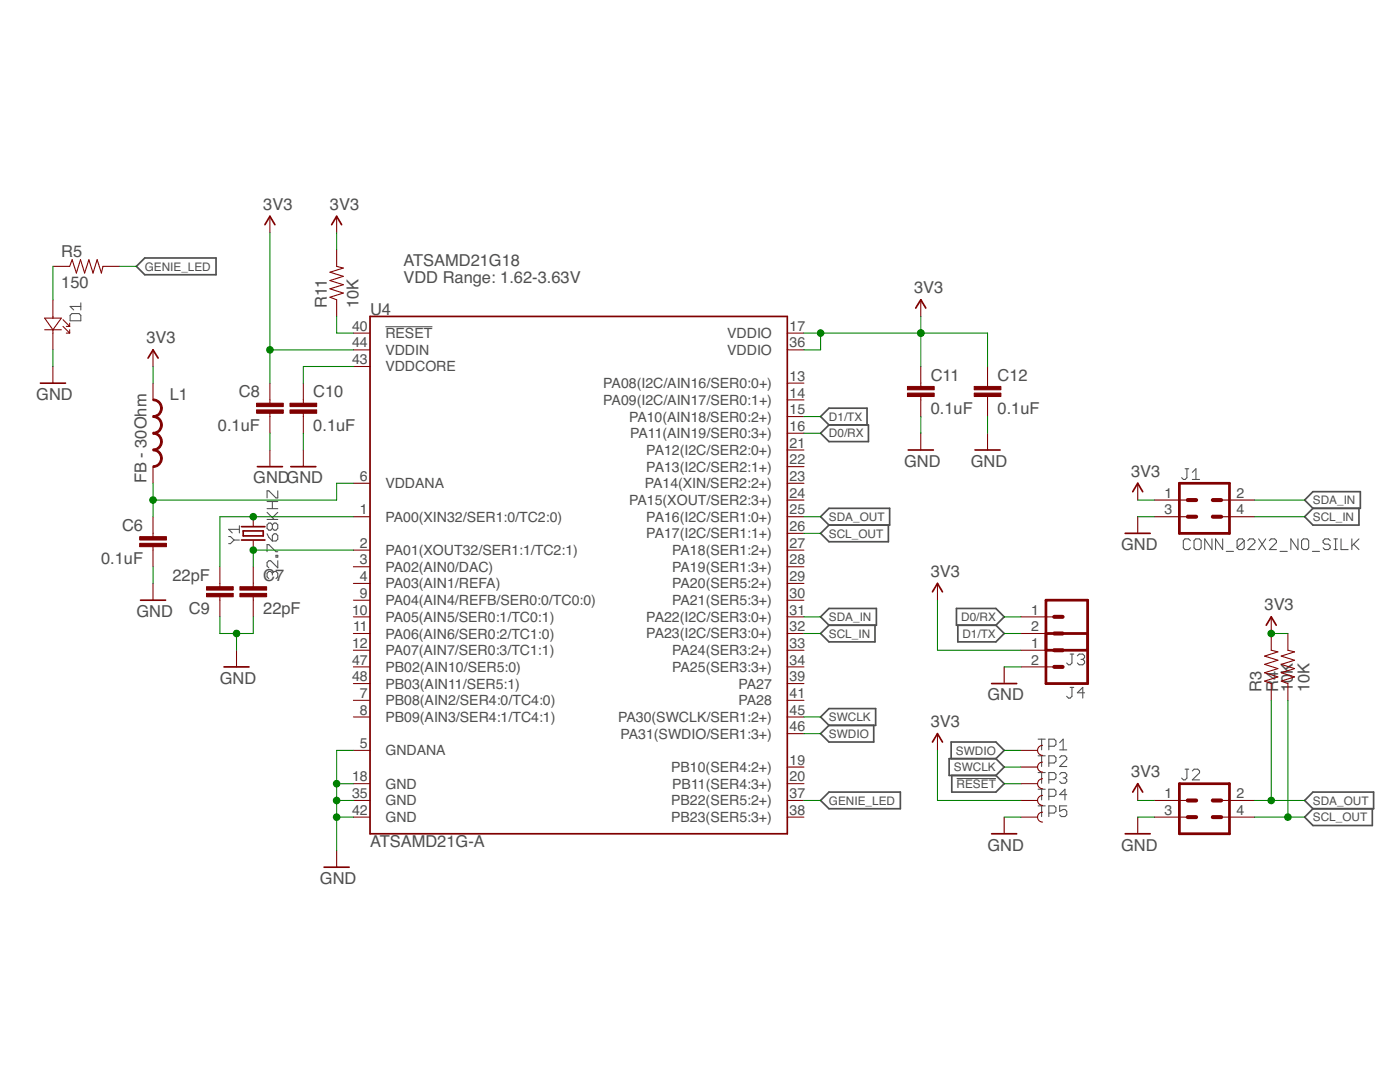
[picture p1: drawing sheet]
<svg xmlns="http://www.w3.org/2000/svg" width="279mm" height="216mm" viewBox="0 0 279 216" stroke-linecap="round" stroke-linejoin="round" font-family="sans-serif">
<g fill="none" stroke="#505050" stroke-width=".21">
<path d="M14 62.9l.4-.3h1.4l.3 .3v1.1h-2.1zM16.1 60.4v1.4M16.1 61.2h-2.1l.7 .6M55.4 97.9v1.5h-.3l-1.4-1.5h-.4v1.5M236.5 93.5h.7M236.9 93.5v1.8l-.4 .4h-.3l-.4-.4M238 95.7h1.4M238 94.3l.7-.8v2.2M45.6 107.1h.4l.7 .7M46.7 107.8l-.7 .7h-.4M46.7 107.8h1.1M47.8 105.6h-2.2l.8 .7"/>
<path d="M47.8 104.9v1.4M53.3 110.1v-1.4h.4l1.4 1.4h.3M53.3 106.5l.4 .7 .7 .7M53.3 103.7h2.1M53.3 102.2l1.4 1.5M53.3 101.5h2.1M53.3 100.1h2.1M54.4 114.4l-.4-.4h-.3l-.4 .4v.7l.4 .4M54.4 104.7l-.4-.3h-.3l-.4 .3v.7l.4 .4h.3l.4-.4M54.4 114.4l.3-.4h.4l.3 .4v.7l-.3 .4M54.4 100.1v1.4M54.4 104.7v.7"/>
<path d="M54.4 106.9l.3-.4h.4l.3 .4v.7l-.3 .3h-.7zM54.4 114.4v.3M54.4 104.7l.3-.3h.4l.3 .3v.7l-.3 .4h-.4l-.3-.4M55.1 110.8h.3v.4h-.3zM55.4 111.9v1.4l-1.4-1.4h-.3l-.4 .3v.7l.4 .4M55.4 102.2l-1 1.1M237.6 107.9l-.4-.4h-.7l-.3 .4v1.4l.3 .4h.7l.4-.4M238.7 107.5h.7l.3 .4v1.4l-.3 .4h-.7l-.4-.4v-1.4zM241.9 107.5v2.2l-1.5-2.2v2.2M244 107.5v2.2l-1.4-2.2v2.2M244.7 110h1.5M248.3 107.9l-.4-.4h-.7l-.3 .4v1.4"/>
<path d="M248.3 107.9v1.4l-.4 .4h-.7l-.3-.4M248.3 107.9l-1.4 1.4M249 107.9l.4-.4h.7l.3 .4v.3l-1.4 1.5h1.4M251.2 107.5l1.4 2.2M252.6 107.5l-1.4 2.2M253.3 107.9l.4-.4h.7l.3 .4v.3l-1.4 1.5h1.4M255.5 110h1.4M259 107.5v2.2l-1.4-2.2v2.2M260.1 107.5h.7l.4 .4v1.4l-.4 .4h-.7l-.3-.4v-1.4zM261.9 110h1.4M265.5 107.9l-.4-.4h-.7l-.3 .4v.3l.3 .4h.7l.4 .3v.4l-.4 .4h-.7l-.3-.4M266.2 107.5h.7"/>
<path d="M266.2 109.7h.7M266.6 107.5v2.2M267.6 107.5v2.2h1.4M269.8 107.5v2.2M270.1 108.6l1.1 1.1M271.2 107.5l-1.4 1.4M213.6 130.5h.7M213.6 137.2h.7M213.9 130.5v1.8l-.3 .4h-.4l-.3-.4M213.9 137.2v1.7l-.3 .4h-.4l-.3-.4M215 130.9l.4-.4h.7l.4 .4v.3l-.4 .4M215.7 131.6h.4"/>
<path d="M216.1 131.6l.4 .3v.4l-.4 .4h-.7l-.4-.4M216.5 138.2h-1.5l1.1-1v2.1M207.2 147.5h1.4M207.2 150.8h1.4M207.2 154.2h1.4M207.2 157.5h1.4M207.9 147.5v2.1M207.9 150.8v2.2M207.9 154.2v2.1M207.9 157.5v2.1M209.3 148.9h1.1l.3-.3v-.8l-.3-.3h-1.1v2.1M209.3 152.3h1.1l.3-.4v-.7l-.3-.4h-1.1v2.2"/>
<path d="M209.3 155.6h1.1l.3-.4v-.7l-.3-.3h-1.1v2.1M209.3 158.9h1.1l.3-.3v-.8l-.3-.3h-1.1v2.1M211.5 148.2l.7-.7v2.1M211.5 149.6h1.4M211.5 151.2l.3-.4h.7l.4 .4v.3l-1.4 1.5h1.4M211.5 154.5l.3-.3h.7l.4 .3v.4l-.4 .3M212.2 155.2h.3M212.5 155.2l.4 .4v.3l-.4 .4h-.7l-.3-.4M212.9 158.6h-1.4l1-1.1v2.1M236.5 153.5h.7M236.9 153.5v1.8l-.4 .3h-.3l-.4-.3M238 153.8l.3-.3h.7l.4 .3v.4l-1.4 1.4h1.4"/>
<path d="M207.2 160.8h1.4M207.9 160.8v2.1M209.3 162.2h1.1l.3-.3v-.7l-.3-.4h-1.1v2.1M212.9 160.8h-1.4v1.1l.7-.4h.3l.4 .4v.7l-.4 .3h-.7l-.3-.3"/>
</g>
<path d="M76.9 65.2h9.4M190.9 155.3h7.9" fill="none" stroke="#505050" stroke-width=".2"/>
<g fill="none" stroke="#505050" stroke-width=".34">
<path d="M27.2 53.1l1.7-1.6h14.2v3.3h-14.2zM163.8 86.4l1.6-1.6h7.9v3.3h-7.9zM165.4 84.8l-1.6-1.7 1.6-1.7h7.6v3.4M262 98.1h9.5v3.3h-9.5l-1.6-1.6zM163.8 103.1l1.6-1.7h12.1v3.4h-12.1zM165.4 104.8l-1.6 1.6 1.6 1.7h11.9v-3.3M262 101.4l-1.6 1.7 1.6 1.7h9.2v-3.4M163.8 123.1l1.6-1.7h9.5v3.4h-9.5zM165.4 124.8l-1.6 1.6 1.6 1.7h9.2v-3.3M190.9 121.4h7.9l1.6 1.7-1.6 1.7h-7.9zM191.2 124.8v3.3h7.6l1.6-1.7-1.6-1.6M163.8 143.1l1.6-1.7h9.4v3.3h-9.4z"/>
<path d="M165.4 158.1h14.3v3.3h-14.3l-1.6-1.7zM165.4 144.7l-1.6 1.7 1.6 1.7h9v-3.4M189.8 151.4v-3.3h9l1.6 1.6-1.6 1.7M189.9 154.7v3.4h8.9l1.6-1.7-1.6-1.7M198.8 151.4h-9.4v3.3h9.4M198.8 151.4l1.6 1.7-1.6 1.6M262 158.1h12.1v3.3h-12.1l-1.6-1.7zM262 161.4l-1.6 1.6 1.6 1.7h11.9v-3.3"/>
</g>
<g fill="none" stroke="#800000" stroke-width=".21">
<path d="M10.6 53.1h3.3l.5-1.3 .8 2.7 .9-2.7 .8 2.7 .8-2.7 .9 2.7 .8-2.7 .8 2.7 .4-1.4h3.3M10.6 59.8v3.7M53.9 43.2v3.3M67.2 43.2v3.3M67.2 49.8v3.3l1.3 .4-2.7 .8 2.7 .8-2.7 .9 2.7 .8-2.7 .8 2.7 .9-2.7 .8 1.4 .5v3.3M183.8 59.8v3.3M8.9 63.5h3.3l-1.6 2.3zM8.9 65.8h3.3M10.6 65.8v4M10.6 73.1v3.4M12.6 63.8l1.3 1.3M12.6 65.1l1.3 1.4"/>
<path d="M13.2 66.5h.7M13.2 65.1h.7M13.9 64.5v.6M13.9 65.8v.7M30.5 69.8v3.3M30.5 76.5v3.3M53.9 76.5v4M60.5 76.5v4M70.5 66.5h3.4M70.5 69.8h3.4M70.5 73.1h3.4M157.1 76.5h3.3"/>
<path d="M157.1 79.8h3.3M157.1 66.5h3.3M157.1 69.8h3.3M183.8 73.1v4M183.8 79.1v4M197.1 73.1v4M197.1 79.1v4M30.5 93.1v3.3M53.9 82.4v4M53.9 89.8v3.3M60.5 82.4v4M60.5 89.8v3.3"/>
<path d="M70.5 96.4h3.4M157.1 96.4h3.3M157.1 83.1h3.3M157.1 86.4h3.3M157.1 89.8h3.3M157.1 93.1h3.3M157.1 99.8h3.3M183.8 86.4v3.4M197.1 86.4v3.4M227.1 96.4v3.4M230.4 99.8h6.6M243.7 99.8h6.7"/>
<path d="M30.5 103.1v4M30.5 109.1v4M30.5 116.4v3.4M43.9 113.1v4M43.9 119.1v4M50.5 103.1v2M50.5 107.8v2M50.5 113.1v4M50.5 119.1v4M70.5 103.1h3.4M70.5 109.8h3.4M70.5 113.1h3.4"/>
<path d="M70.5 116.4h3.4M70.5 119.8h3.4M157.1 103.1h3.3M157.1 109.8h3.3M157.1 113.1h3.3M157.1 116.4h3.3M157.1 119.8h3.3M157.1 106.4h3.3M187.1 116.4v3.4M227.1 103.1v3.3M230.4 103.1h6.6M243.7 103.1h6.7"/>
<path d="M47.2 129.8v3.3M70.5 126.4h3.4M70.5 139.7h3.4M70.5 123.1h3.4M70.5 129.8h3.4M70.5 133.1h3.4M70.5 136.4h3.4M157.1 126.4h3.3M157.1 139.7h3.3M157.1 123.1h3.3M157.1 129.8h3.3M157.1 133.1h3.3"/>
<path d="M157.1 136.4h3.3M200.4 133.1v3.3M203.8 126.4h6.6M203.8 123.1h6.6M203.8 129.8h6.6M203.8 133.1h6.6M253.7 123.1v6.7l1.3 .3-2.6 .8 2.6 .8-2.6 .9 2.6 .8-2.6 .8 2.6 .9-2.6 .8 1.3 .5v3.3M257 126.4v3.4l1.4 .3-2.7 .8 2.7 .8-2.7 .9 2.7 .8-2.7 .8 2.7 .9-2.7 .8 1.3 .5v3.3M70.5 149.7h3.4M70.5 143.1h3.4M70.5 156.4h3.4M70.5 159.7h3.4"/>
<path d="M157.1 143.1h3.3M157.1 156.4h3.3M157.1 153.1h3.3M157.1 159.7h3.3M157.1 146.4h3.3M187.1 146.4v3.3M203.8 149.7h3.3M203.8 156.4h3.3M203.8 153.1h3.3M203.8 159.7h3.3M208.1 148.7a1.01 1.01 0 0 0-1 1 1.01 1.01 0 0 0 1 1M208.1 152.1a.99 .99 0 0 0-1 1 .99 .99 0 0 0 1 1"/>
<path d="M208.1 155.4a1.01 1.01 0 0 0-1 1 1.01 1.01 0 0 0 1 1M208.1 158.7a1.01 1.01 0 0 0-1 1 1.01 1.01 0 0 0 1 1M227.1 156.4v3.3M230.4 159.7h6.6M243.7 159.7h6.7M67.2 169.7v3.3M70.5 163h3.4M157.1 163h3.3M200.4 163v3.4M203.8 163h3.3M208.1 162.1a.99 .99 0 0 0-1 .9 .99 .99 0 0 0 1 1M227.1 163v3.4"/>
<path d="M230.4 163h6.6M243.7 163h6.7"/>
</g>
<g fill="none" stroke="#800000" stroke-width=".34">
<path d="M52.9 44.8l1-1.6 1 1.6M66.2 44.8l1-1.6 1 1.6M8.1 76.5h5M29.5 71.5l1-1.7 1.1 1.7M73.9 63.1h83.2v103.3h-83.2zM182.8 61.5l1-1.7 1 1.7M51.4 93.1h5M58 93.1h5M181.3 89.8h5M194.6 89.8h5M226.1 98.1l1-1.7 .9 1.7M28 119.8h5"/>
<path d="M48.2 105.1h4.7M48.2 107.8h4.7M48.5 105.9h4v1h-4zM186.1 118.1l1-1.7 1 1.7M224.6 106.4h5M44.7 133.1h5M197.9 136.4h5M252.7 124.8l1-1.7 1 1.7M186.1 148.1l1-1.7 1 1.7M226.1 158.1l1-1.7 .9 1.7M64.7 173h5M197.9 166.4h5"/>
<path d="M224.6 166.4h5"/>
</g>
<g fill="#800000" stroke="#800000" stroke-width=".2">
<path d="M51.2 81.8h5.3v.7h-5.3z"/>
<path d="M51.2 80.5h5.3v.6h-5.3z"/>
<path d="M57.9 81.8h5.3v.7h-5.3z"/>
<path d="M57.9 80.5h5.3v.6h-5.3z"/>
<path d="M27.9 108.4h5.3v.7h-5.3z"/>
<path d="M27.9 107.1h5.3v.7h-5.3z"/>
<path d="M181.1 78.4h5.3v.7h-5.3z"/>
<path d="M181.1 77.1h5.3v.7h-5.3z"/>
<path d="M41.2 117.1h5.3v.7h-5.3z"/>
<path d="M41.2 118.4h5.3v.7h-5.3z"/>
<path d="M47.9 118.4h5.3v.7h-5.3z"/>
<path d="M47.9 117.1h5.3v.7h-5.3z"/>
<path d="M194.4 78.4h5.3v.7h-5.3z"/>
<path d="M194.4 77.1h5.3v.7h-5.3z"/>
</g>
<g fill="#800000" stroke="#800000" stroke-width=".2">
<path d="M30.5 79.6a1.79 1.79 0 0 1 1.9 1.8h-.4v-.3a1.49 1.49 0 0 0-1.5-1.2z" fill-rule="evenodd"/>
<path d="M30.5 83a1.46 1.46 0 0 0 1.5-1.6h.4a1.82 1.82 0 0 1-1.9 1.9z" fill-rule="evenodd"/>
<path d="M30.5 83a1.79 1.79 0 0 1 1.9 1.8h-.4v-.3a1.43 1.43 0 0 0-1.5-1.2z" fill-rule="evenodd"/>
<path d="M30.5 86.3h.4a1.48 1.48 0 0 0 1.1-1.5h.4a1.79 1.79 0 0 1-1.9 1.8z" fill-rule="evenodd"/>
<path d="M30.5 86.3a1.83 1.83 0 0 1 1.9 1.8h-.4v-.3a1.49 1.49 0 0 0-1.5-1.2z" fill-rule="evenodd"/>
<path d="M30.5 89.6a1.5 1.5 0 0 0 1.5-1.5h.4a1.79 1.79 0 0 1-1.9 1.8z" fill-rule="evenodd"/>
<path d="M30.5 89.6a1.79 1.79 0 0 1 1.9 1.8h-.4v-.3a1.49 1.49 0 0 0-1.5-1.2z" fill-rule="evenodd"/>
<path d="M30.5 92.9a1.46 1.46 0 0 0 1.5-1.5h.4a1.82 1.82 0 0 1-1.9 1.9z" fill-rule="evenodd"/>
</g>
<path d="M237 99.8h1.7M242 99.8h1.7M237 103.1h1.7M242 103.1h1.7M210.4 126.4h1.7M210.4 123.1h1.7M210.4 133.1h1.7M210.4 129.8h1.7M237 159.7h1.7M242 159.7h1.7M237 163h1.7M242 163h1.7" fill="none" stroke="#800000" stroke-width=".8"/>
<path d="M235.4 96.4h10v10h-10zM208.7 119.8h8.4v16.6h-8.4zM208.7 129.8h8.4M208.7 126.4h8.4M235.4 156.4h10v10h-10z" fill="none" stroke="#800000" stroke-width=".55"/>
<g fill="none" stroke="#008000" stroke-width=".21">
<path d="M10.6 53.1v6.7M23.9 53.1h3.3M53.9 46.5v30M67.2 46.5v3.3M10.6 69.8v3.3M30.5 73.1v3.4M53.9 69.8h16.6M67.2 63.1v3.4h3.3M70.5 73.1h-10v3.4M160.4 66.5h36.7v6.6M163.8 66.5v3.3h-3.4M183.8 63.1v10"/>
<path d="M30.5 96.4v6.7M53.9 86.4v3.4M60.5 86.4v3.4M70.5 96.4h-3.3v3.4h-36.7M160.4 83.1h3.4M160.4 86.4h3.4M183.8 83.1v3.3M197.1 83.1v3.3M227.1 99.8h3.3M250.4 99.8h10M30.5 113.1v3.3M70.5 109.8h-20v3.3"/>
<path d="M70.5 103.1h-26.6v10M160.4 103.1h3.4M160.4 106.4h3.4M187.1 119.8v10h16.7M227.1 103.1h3.3M250.4 103.1h10M43.9 123.1v3.3h6.6v-3.3M47.2 126.4v3.4M160.4 126.4h3.4M160.4 123.1h3.4M200.4 126.4h3.4M200.4 133.1h3.4"/>
<path d="M200.4 123.1h3.4M253.7 126.4h3.3M253.7 139.7v20M257 139.7v23.3M67.2 159.7h3.3M67.2 156.4h3.3M70.5 149.7h-3.3v20M160.4 159.7h3.4M160.4 143.1h3.4M160.4 146.4h3.4M187.1 149.7v10h16.7M200.4 156.4h3.4"/>
<path d="M200.4 149.7h3.4M200.4 153.1h3.4M227.1 159.7h3.3M250.4 159.7h10M67.2 163h3.3M200.4 163h3.4M227.1 163h3.3M250.4 163h10"/>
</g>
<g fill="#008000" stroke="#008000" stroke-width=".2">
<circle cx="67.2" cy="163" r=".66"/>
<circle cx="67.2" cy="159.7" r=".66"/>
<circle cx="67.2" cy="156.4" r=".66"/>
<circle cx="47.2" cy="126.4" r=".66"/>
<circle cx="53.9" cy="69.8" r=".66"/>
<circle cx="183.8" cy="66.5" r=".66"/>
<circle cx="163.8" cy="66.5" r=".66"/>
<circle cx="253.7" cy="126.4" r=".66"/>
<circle cx="30.5" cy="99.8" r=".66"/>
<circle cx="253.7" cy="159.7" r=".66"/>
<circle cx="257" cy="163" r=".66"/>
<circle cx="50.5" cy="103.1" r=".66"/>
<circle cx="50.5" cy="109.8" r=".66"/>
</g>
<g font-size="3.3" fill="#505050">
<text x="52.5" y="41.8">3V3</text>
<text x="65.9" y="41.8">3V3</text>
<text x="12.2" y="51.2">R5</text>
<text x="80.5" y="53">ATSAMD21G18</text>
<text x="12.2" y="57.5">150</text>
<text x="80.5" y="56.5">VDD Range: 1.62-3.63V</text>
<text x="182.4" y="58.5">3V3</text>
<text x="65.2" y="61.5" transform="rotate(-90 65.2 61.5)">R11</text>
<text x="71.5" y="61.5" transform="rotate(-90 71.5 61.5)">10K</text>
<text x="73.8" y="62.8">U4</text>
<text x="29.2" y="68.5">3V3</text>
<text x="185.8" y="76">C11</text>
<text x="199.1" y="76">C12</text>
<text x="7.2" y="79.8">GND</text>
<text x="33.9" y="79.8">L1</text>
<text x="47.7" y="79.3">C8</text>
<text x="62.5" y="79.3">C10</text>
<text x="185.8" y="82.6">0.1uF</text>
<text x="199.1" y="82.6">0.1uF</text>
<text x="43.5" y="86">0.1uF</text>
<text x="62.5" y="86">0.1uF</text>
<text x="180.4" y="93.1">GND</text>
<text x="193.8" y="93.1">GND</text>
<text x="225.7" y="95.1">3V3</text>
<text x="29.2" y="96.4" transform="rotate(-90 29.2 96.4)">FB - 30Ohm</text>
<text x="50.5" y="96.4">GNDGND</text>
<text x="24.4" y="105.9">C6</text>
<text x="20.2" y="112.6">0.1uF</text>
<text x="223.7" y="109.8">GND</text>
<text x="34.4" y="115.9">22pF</text>
<text x="52.5" y="115.9">C7</text>
<text x="185.8" y="115.1">3V3</text>
<text x="27.2" y="123.1">GND</text>
<text x="37.7" y="122.6">C9</text>
<text x="52.5" y="122.6">22pF</text>
<text x="252.4" y="121.8">3V3</text>
<text x="43.9" y="136.4">GND</text>
<text x="197.1" y="139.7">GND</text>
<text x="251.7" y="138.1" transform="rotate(-90 251.7 138.1)">R3</text>
<text x="255.1" y="138.1" transform="rotate(-90 255.1 138.1)">R4</text>
<text x="258" y="138.1" transform="rotate(-90 258 138.1)">10K</text>
<text x="261.4" y="138.1" transform="rotate(-90 261.4 138.1)">10K</text>
<text x="185.8" y="145.1">3V3</text>
<text x="225.7" y="155.1">3V3</text>
<text x="73.8" y="169">ATSAMD21G-A</text>
<text x="197.1" y="169.7">GND</text>
<text x="223.7" y="169.7">GND</text>
<text x="63.9" y="176.4">GND</text>
</g>
<g font-size="2.8" fill="#505050">
<text x="70.3" y="66">40</text>
<text x="70.3" y="69.3">44</text>
<text x="76.9" y="67.5">RESET</text>
<text x="76.9" y="70.8">VDDIN</text>
<text x="145.1" y="67.5">VDDIO</text>
<text x="145.1" y="70.8">VDDIO</text>
<text x="157.6" y="66">17</text>
<text x="157.6" y="69.3">36</text>
<text x="70.3" y="72.7">43</text>
<text x="76.9" y="74.1">VDDCORE</text>
<text x="120.4" y="77.4">PA08(I2C/AIN16/SER0:0+)</text>
<text x="157.6" y="76">13</text>
<text x="120.4" y="80.8">PA09(I2C/AIN17/SER0:1+)</text>
<text x="157.6" y="82.7">15</text>
<text x="157.6" y="79.3">14</text>
<text x="125.5" y="84.1">PA10(AIN18/SER0:2+)</text>
<text x="125.8" y="87.4">PA11(AIN19/SER0:3+)</text>
<text x="157.6" y="86">16</text>
<text x="157.6" y="89.3">21</text>
<text x="71.8" y="96">6</text>
<text x="129" y="90.8">PA12(I2C/SER2:0+)</text>
<text x="129" y="94.1">PA13(I2C/SER2:1+)</text>
<text x="157.6" y="92.6">22</text>
<text x="157.6" y="96">23</text>
<text x="76.9" y="97.4">VDDANA</text>
<text x="125.6" y="100.8">PA15(XOUT/SER2:3+)</text>
<text x="128.7" y="97.4">PA14(XIN/SER2:2+)</text>
<text x="157.6" y="99.3">24</text>
<text x="232.4" y="99.3">1</text>
<text x="246.8" y="99.3">2</text>
<text x="71.8" y="102.6">1</text>
<text x="76.9" y="104.1">PA00(XIN32/SER1:0/TC2:0)</text>
<text x="129" y="104.1">PA16(I2C/SER1:0+)</text>
<text x="129" y="107.4">PA17(I2C/SER1:1+)</text>
<text x="157.6" y="102.6">25</text>
<text x="157.6" y="106">26</text>
<text x="232.4" y="102.6">3</text>
<text x="246.8" y="102.6">4</text>
<text x="71.8" y="109.3">2</text>
<text x="71.8" y="112.6">3</text>
<text x="76.9" y="110.8">PA01(XOUT32/SER1:1/TC2:1)</text>
<text x="134.2" y="110.8">PA18(SER1:2+)</text>
<text x="157.6" y="109.3">27</text>
<text x="157.6" y="112.6">28</text>
<text x="71.8" y="116">4</text>
<text x="71.8" y="119.3">9</text>
<text x="76.9" y="114.1">PA02(AIN0/DAC)</text>
<text x="76.9" y="117.4">PA03(AIN1/REFA)</text>
<text x="134.2" y="114.1">PA19(SER1:3+)</text>
<text x="134.2" y="117.4">PA20(SER5:2+)</text>
<text x="157.6" y="116">29</text>
<text x="157.6" y="119.3">30</text>
<text x="70.3" y="122.6">10</text>
<text x="70.5" y="125.9">11</text>
<text x="76.9" y="120.8">PA04(AIN4/REFB/SER0:0/TC0:0)</text>
<text x="76.9" y="124.1">PA05(AIN5/SER0:1/TC0:1)</text>
<text x="129" y="124.1">PA22(I2C/SER3:0+)</text>
<text x="134.2" y="120.7">PA21(SER5:3+)</text>
<text x="157.6" y="122.6">31</text>
<text x="157.6" y="125.9">32</text>
<text x="205.8" y="122.6">1</text>
<text x="205.8" y="125.9">2</text>
<text x="70.3" y="129.3">12</text>
<text x="76.9" y="127.4">PA06(AIN6/SER0:2/TC1:0)</text>
<text x="76.9" y="130.7">PA07(AIN7/SER0:3/TC1:1)</text>
<text x="129" y="127.4">PA23(I2C/SER3:0+)</text>
<text x="134.2" y="130.7">PA24(SER3:2+)</text>
<text x="157.6" y="129.3">33</text>
<text x="205.8" y="129.3">1</text>
<text x="70.3" y="132.6">47</text>
<text x="70.3" y="135.9">48</text>
<text x="76.9" y="134.1">PB02(AIN10/SER5:0)</text>
<text x="76.9" y="137.4">PB03(AIN11/SER5:1)</text>
<text x="134.2" y="134.1">PA25(SER3:3+)</text>
<text x="147.4" y="137.4">PA27</text>
<text x="157.6" y="132.6">34</text>
<text x="157.6" y="135.9">39</text>
<text x="205.8" y="132.6">2</text>
<text x="71.8" y="139.3">7</text>
<text x="71.8" y="142.6">8</text>
<text x="76.9" y="140.7">PB08(AIN2/SER4:0/TC4:0)</text>
<text x="147.4" y="140.7">PA28</text>
<text x="157.6" y="139.3">41</text>
<text x="157.6" y="142.6">45</text>
<text x="71.8" y="149.3">5</text>
<text x="76.9" y="144.1">PB09(AIN3/SER4:1/TC4:1)</text>
<text x="123.4" y="144.1">PA30(SWCLK/SER1:2+)</text>
<text x="123.8" y="147.4">PA31(SWDIO/SER1:3+)</text>
<text x="157.6" y="145.9">46</text>
<text x="70.3" y="155.9">18</text>
<text x="76.9" y="150.7">GNDANA</text>
<text x="133.9" y="154">PB10(SER4:2+)</text>
<text x="157.6" y="155.9">20</text>
<text x="157.6" y="152.6">19</text>
<text x="70.3" y="159.3">35</text>
<text x="76.9" y="157.4">GND</text>
<text x="76.9" y="160.7">GND</text>
<text x="133.9" y="160.7">PB22(SER5:2+)</text>
<text x="134.2" y="157.4">PB11(SER4:3+)</text>
<text x="157.6" y="159.3">37</text>
<text x="232.4" y="159.3">1</text>
<text x="246.8" y="159.3">2</text>
<text x="70.3" y="162.6">42</text>
<text x="76.9" y="164">GND</text>
<text x="133.9" y="164">PB23(SER5:3+)</text>
<text x="157.6" y="162.6">38</text>
<text x="232.4" y="162.6">3</text>
<text x="246.8" y="162.6">4</text>
</g>
<g font-size="2.3" fill="#505050">
<text x="28.9" y="54">GENIE_LED</text>
<text x="165.4" y="84">D1/TX</text>
<text x="165.4" y="87.3">D0/RX</text>
<text x="262" y="100.6">SDA_IN</text>
<text x="165.4" y="103.9">SDA_OUT</text>
<text x="165.4" y="107.3">SCL_OUT</text>
<text x="262" y="103.9">SCL_IN</text>
<text x="165.4" y="123.9">SDA_IN</text>
<text x="191.8" y="123.9">D0/RX</text>
<text x="165.4" y="127.2">SCL_IN</text>
<text x="192.1" y="127.3">D1/TX</text>
<text x="165.4" y="143.9">SWCLK</text>
<text x="165.4" y="147.2">SWDIO</text>
<text x="190.4" y="153.9">SWCLK</text>
<text x="190.8" y="150.6">SWDIO</text>
<text x="165.4" y="160.5">GENIE_LED</text>
<text x="190.9" y="157.2">RESET</text>
<text x="262" y="160.5">SDA_OUT</text>
<text x="262" y="163.9">SCL_OUT</text>
</g>
</svg>
